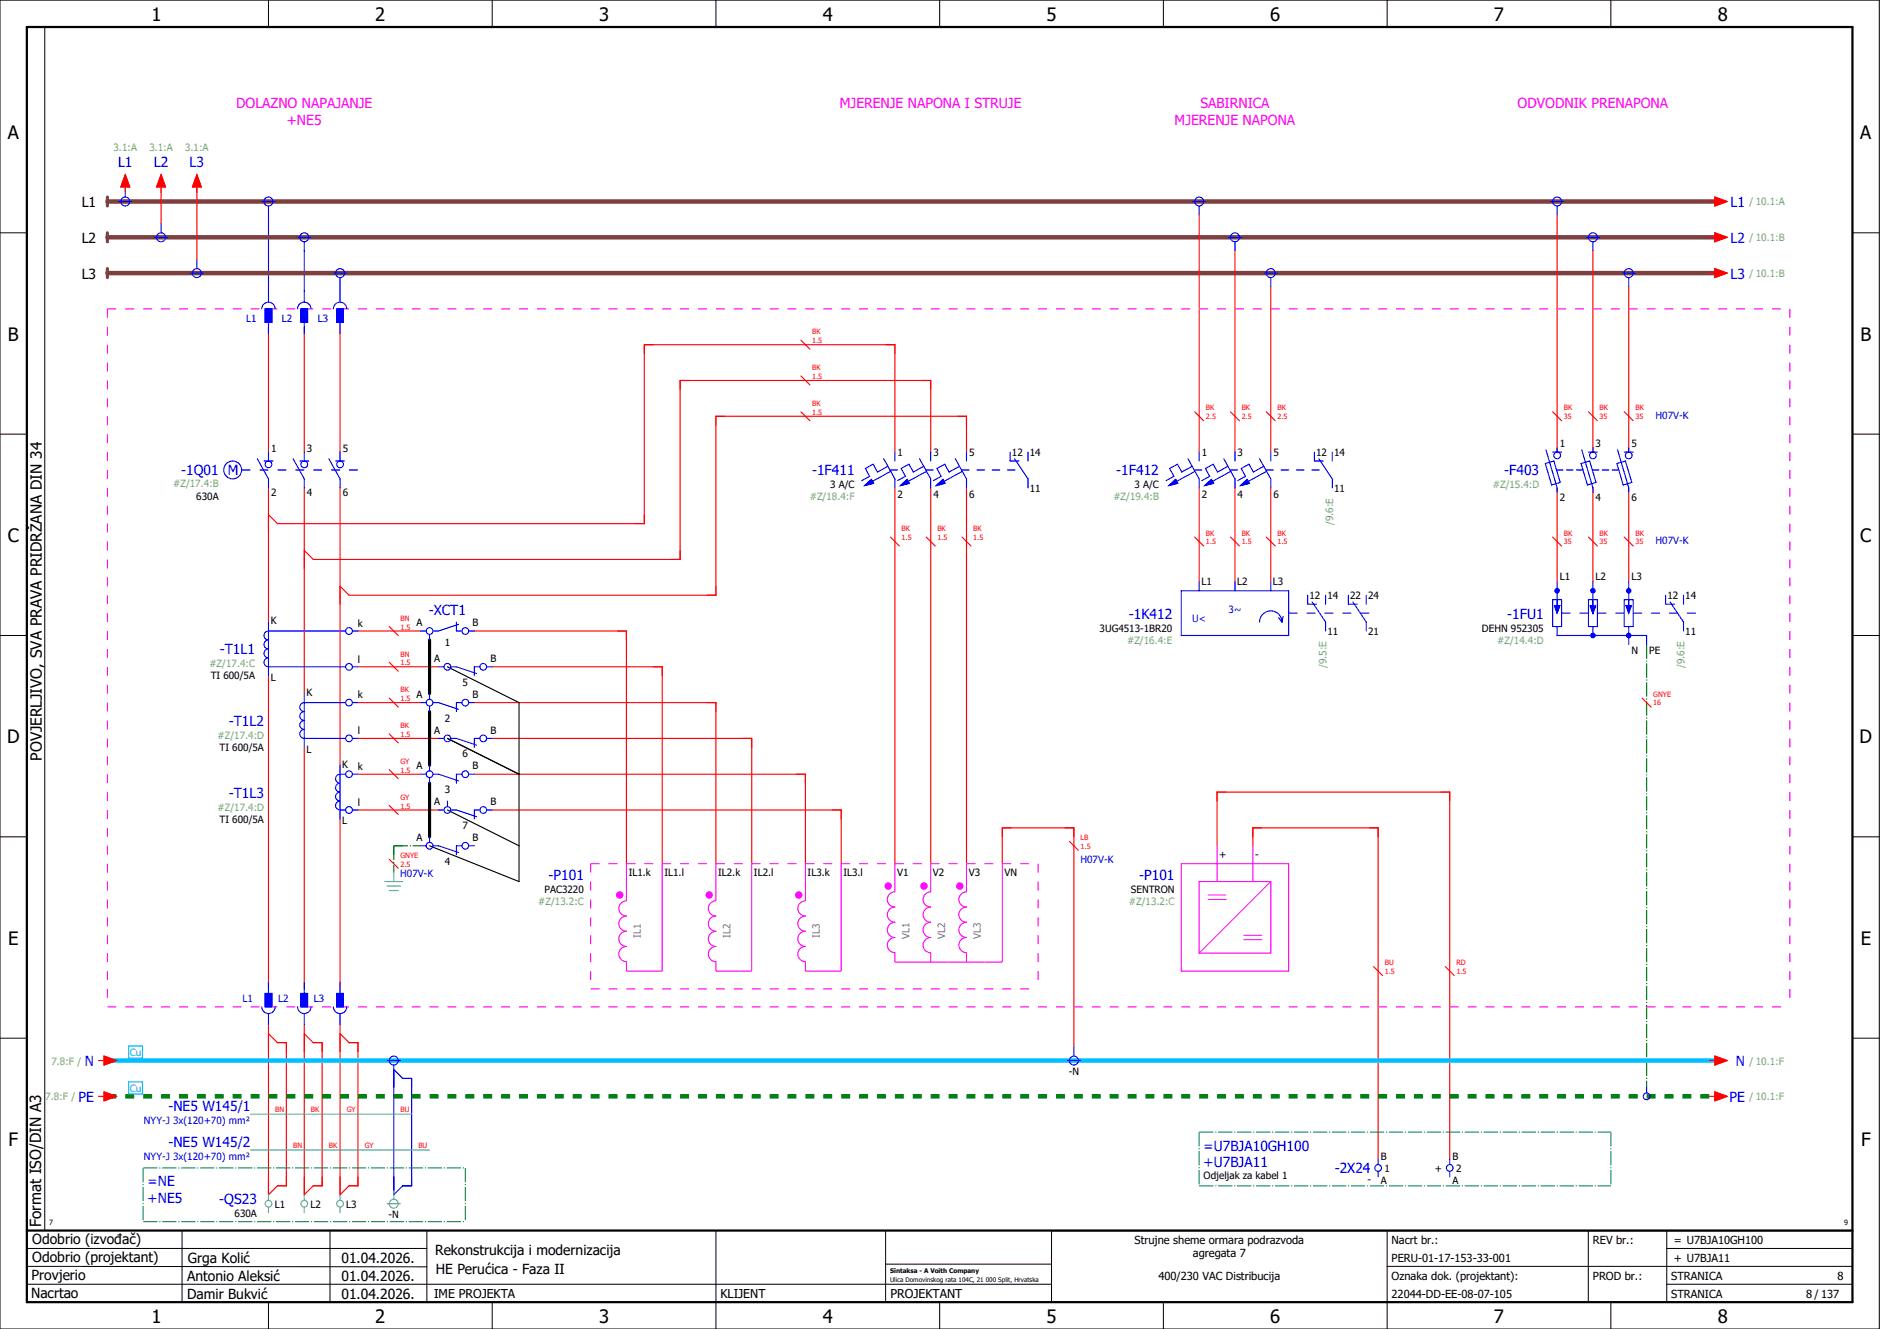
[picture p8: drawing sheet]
<svg xmlns="http://www.w3.org/2000/svg" width="420mm" height="297mm" viewBox="0 0 420 297" stroke-linecap="round" stroke-linejoin="round" font-family="sans-serif">
<g fill="none" stroke="#000" stroke-width=".22">
<path d="M0 0h420v297h-420zM10 6v269M60 0v6M110 0v6M160 0v6M210 0v6M260 0v6M310 0v6M360 0v6M0 52h6M414 52h6M0 97h6"/>
<path d="M414 97h6M0 142h6M414 142h6M414 176.3v87.4M0 187h6M414 187h6M0 232h6M414 232h6M6 279h89.4M40.7 275v16M73.7 274.9v16M95.4 275.1v16"/>
<path d="M160 275v22M197.9 275.1v16M310 275v22M355 275v16M372.5 279h41.5M372.5 275v16M414 275h-179v16M6 283l89.4 .1M6 287h229M60 291v6M110 291v6M197.9 282.5h37.1"/>
<path d="M210 291v6M260 291v6M310 283h104M360 291v6M372.5 287h41.5"/>
</g>
<path d="M6 6h408v285h-408zM6 275h408" fill="none" stroke="#000" stroke-width=".5"/>
<g fill="none" stroke="#f00" stroke-width=".25">
<path d="M36 42v8M44 42v16M268 48v53M276 56v45M348 48v53M356 56v45M60 73v28M68 73v28M76 73v28M284 64v37M364 64v37M60 109v30"/>
<path d="M68 109v46M76 109v62M200 101v-24h-56v40h-82l-2-2M200 109v84M208 101v-16h-56v40h-82l-2-2M208 109v84M216 101v-8h-56v40h-82l-2-2M216 109v84M268 109v21M276 109v21M284 109v21M348 109v21"/>
<path d="M356 109v21M364 109v21M60 151v70M80 141h14M80 149h18M80 157h14M106 157h54v36M106 141h34v52M110 149h38v44M68 167v54M80 165h18M80 173h14"/>
<path d="M106 173h74v20M110 165h58v28M76 183v38M80 181h18M110 181h78v12M224 193v-8h16v49M272 189v-12h52v82M280 189v-4h28v74M60 229v38l2-2h2v-32h-2l-2-2M68 229v38l2-2h2v-32h-2l-2-2M76 229v38l2-2h2v-32h-2l-2-2"/>
</g>
<path d="M368 144v99M88 189h6M88 189v6M88 189h2M88 189v2" fill="none" stroke="#008000" stroke-width=".25" stroke-dasharray="3.2 .4 .3 .4" stroke-linecap="butt"/>
<path d="M24 45h360M24 53h360M24 61h360" fill="none" stroke="#7f3f3f" stroke-width="1"/>
<g fill="none" stroke="#00f" stroke-width=".25">
<path d="M58.5 45h3M60 46v21.5M66.5 53h3M68 54v13.5M58.5 69a1.5 1.5 0 0 1 1.5-1.5 1.5 1.5 0 0 1 1.5 1.5M59.3 69h1.5v3h-1.5zM60 72v2.5M66.5 69a1.5 1.5 0 0 1 1.5-1.5 1.5 1.5 0 0 1 1.5 1.5M67.3 69h1.5v3h-1.5zM68 72v2.5M74.5 69a1.5 1.5 0 0 1 1.5-1.5 1.5 1.5 0 0 1 1.5 1.5M74.5 61h3"/>
<path d="M75.2 69h1.5v3h-1.5zM76 62v5.5M76 72v2.5M57.5 102.5l2.5 4.5v2M59 103h2M60 101v2M65.5 102.5l2.5 4.5v2M67 103h2M68 101v2M73.5 102.5l2.5 4.5v2M75 103h2M76 101v2"/>
<path d="M193.2 108.5l1.5-1.4 .5 .9zM197.5 102.5l2.5 4.5v2M198.4 104.2l-2.3 1.3-1-1.8-1.7 1 1 1.8-1.8 .9M198.9 105h1.7M199.1 105.3l-4.1 2.3M200 101v2M201.2 108.5l1.5-1.4 .5 .9zM205.5 102.5l2.5 4.5v2M206.4 104.2l-2.3 1.3-1-1.8-1.7 1 1 1.8-1.8 .9M206.9 105h1.7M207.1 105.3l-4.1 2.3M208 101v2"/>
<path d="M209.2 108.5l1.5-1.4 .5 .9zM213.5 102.5l2.5 4.5v2M214.4 104.2l-2.3 1.3-1-1.8-1.7 1 1 1.8-1.8 .9M214.9 105h1.7M215.1 105.3l-4.1 2.3M216 101v2M218.3 105h1.7M221.7 105h1.7M225.2 105h1.7M225.7 101v2h2.1M226.8 102.5l3 4.5v2M229.8 101v2"/>
<path d="M60 219.5v2.5M68 219.5v2.5M76 219.5v2.5M58.5 225a1.5 1.5 0 0 0 1.5 1.5 1.5 1.5 0 0 0 1.5-1.5M59.3 222h1.5v3h-1.5zM60 226.5v2.5M66.5 225a1.5 1.5 0 0 0 1.5 1.5 1.5 1.5 0 0 0 1.5-1.5M67.3 222h1.5v3h-1.5zM68 226.5v2.5M74.5 225a1.5 1.5 0 0 0 1.5 1.5 1.5 1.5 0 0 0 1.5-1.5M75.2 222h1.5v3h-1.5zM76 226.5v2.5"/>
<path d="M88 239l2 2h2v24h-2l-2 2z"/>
<circle cx="60" cy="45" r="1"/>
<circle cx="68" cy="53" r="1"/>
<circle cx="76" cy="61" r="1"/>
<circle cx="52" cy="105" r="2"/>
<circle cx="60" cy="103.8" r=".75"/>
<circle cx="68" cy="103.8" r=".75"/>
<circle cx="76" cy="103.8" r=".75"/>
</g>
<path d="M96 143v12M96 159v12M96 175v12" fill="none" stroke="#000" stroke-width=".7"/>
<path d="M24 245h360" fill="none" stroke="#008000" stroke-width="1" stroke-dasharray="2 2" stroke-linecap="butt"/>
<path d="M24 237h360" fill="none" stroke="#00bfff" stroke-width="1"/>
<path d="M54 105h26" fill="none" stroke="#00f" stroke-width=".25" stroke-dasharray="2 2" stroke-linecap="butt"/>
<path d="M100 149l16 8v40l-20-8M100 165l16 8M100 181l16 8" fill="none" stroke="#000" stroke-width=".25"/>
<path d="M24 44v2M24 52v2M24 60v2" fill="none" stroke="#7f3f3f" stroke-width=".7"/>
<path d="M24 69h376M24 69v156M400 69v156M132 193h100M132 193v28M232 193v28M24 225h376M132 221h100" fill="none" stroke="#f0f" stroke-width=".25" stroke-dasharray="2 2" stroke-linecap="butt"/>
<g fill="#00f" stroke="#00f" stroke-width=".22">
<path d="M59.3 69h1.5v3h-1.5z"/>
<path d="M67.3 69h1.5v3h-1.5z"/>
<path d="M75.2 69h1.5v3h-1.5z"/>
<path d="M59.3 222h1.5v3h-1.5z"/>
<path d="M67.3 222h1.5v3h-1.5z"/>
<path d="M75.2 222h1.5v3h-1.5z"/>
<path d="M201.2 108.5l1.5-1.4 .5 .9z"/>
<path d="M193.2 108.5l1.5-1.4 .5 .9z"/>
<path d="M209.2 108.5l1.5-1.4 .5 .9z"/>
</g>
<circle cx="158.5" cy="200" r=".83" fill="#f0f"/>
<path d="M160 193v8.3a1.7 1.7 0 0 0-1.7 1.7 1.7 1.7 0 0 0 1.7 1.7 1.7 1.7 0 0 0-1.7 1.7 1.7 1.7 0 0 0 1.7 1.7 1.7 1.7 0 0 0-1.7 1.7 1.7 1.7 0 0 0 1.7 1.7 1.7 1.7 0 0 0-1.7 1.7 1.7 1.7 0 0 0 1.7 1.7v2.1h8v-24" fill="none" stroke="#f0f" stroke-width=".25"/>
<circle cx="178.5" cy="200" r=".83" fill="#f0f"/>
<path d="M180 193v8.3a1.7 1.7 0 0 0-1.7 1.7 1.7 1.7 0 0 0 1.7 1.7 1.7 1.7 0 0 0-1.7 1.7 1.7 1.7 0 0 0 1.7 1.7 1.7 1.7 0 0 0-1.7 1.7 1.7 1.7 0 0 0 1.7 1.7 1.7 1.7 0 0 0-1.7 1.7 1.7 1.7 0 0 0 1.7 1.7v2.1h8v-24M200 193v6.3a1.7 1.7 0 0 0-1.7 1.7 1.7 1.7 0 0 0 1.7 1.7 1.7 1.7 0 0 0-1.7 1.7 1.7 1.7 0 0 0 1.7 1.7 1.7 1.7 0 0 0-1.7 1.7 1.7 1.7 0 0 0 1.7 1.7 1.7 1.7 0 0 0-1.7 1.7 1.7 1.7 0 0 0 1.7 1.7v2.1h4" fill="none" stroke="#f0f" stroke-width=".25"/>
<g fill="#f0f">
<circle cx="198.5" cy="198" r=".83"/>
<circle cx="206.5" cy="198" r=".83"/>
</g>
<path d="M208 193v6.3a1.7 1.7 0 0 0-1.7 1.7 1.7 1.7 0 0 0 1.7 1.7 1.7 1.7 0 0 0-1.7 1.7 1.7 1.7 0 0 0 1.7 1.7 1.7 1.7 0 0 0-1.7 1.7 1.7 1.7 0 0 0 1.7 1.7 1.7 1.7 0 0 0-1.7 1.7 1.7 1.7 0 0 0 1.7 1.7v2.1M204 215h8" fill="none" stroke="#f0f" stroke-width=".25"/>
<circle cx="214.5" cy="198" r=".83" fill="#f0f"/>
<path d="M216 193v6.3a1.7 1.7 0 0 0-1.7 1.7 1.7 1.7 0 0 0 1.7 1.7 1.7 1.7 0 0 0-1.7 1.7 1.7 1.7 0 0 0 1.7 1.7 1.7 1.7 0 0 0-1.7 1.7 1.7 1.7 0 0 0 1.7 1.7 1.7 1.7 0 0 0-1.7 1.7 1.7 1.7 0 0 0 1.7 1.7v2.1M224 193v22h-12" fill="none" stroke="#f0f" stroke-width=".25"/>
<circle cx="138.5" cy="200" r=".83" fill="#f0f"/>
<path d="M140 193v8.3a1.7 1.7 0 0 0-1.7 1.7 1.7 1.7 0 0 0 1.7 1.7 1.7 1.7 0 0 0-1.7 1.7 1.7 1.7 0 0 0 1.7 1.7 1.7 1.7 0 0 0-1.7 1.7 1.7 1.7 0 0 0 1.7 1.7 1.7 1.7 0 0 0-1.7 1.7 1.7 1.7 0 0 0 1.7 1.7v2.1h8v-24" fill="none" stroke="#f0f" stroke-width=".25"/>
<g fill="none" stroke="#00f" stroke-width=".25">
<path d="M345.4 103.6l1.9-.6 1.4 4.8-1.9 .6zM345.5 100.5l2.5 8.5v1M347 101h2M347.9 105h1.4M348 100v1M350.1 105h1.5M352.3 105h1.5M353.4 103.6l1.9-.6 1.4 4.8-1.9 .6zM353.5 100.5l2.5 8.5v1M355 101h2M355.9 105h1.4M356 100v1"/>
<path d="M358.1 105h1.5M360.3 105h1.5M361.4 103.6l1.9-.6 1.4 4.8-1.9 .6zM361.5 100.5l2.5 8.5v1M363 101h2M364 100v1M60 139v12M102 139v2h1.2M102.5 139.5l-4.5 1.5h-1.2M347 134h2v6h-2zM347.4 135.3h.1M347.4 135.3h1.2l-.6 1.7z"/>
<path d="M348 130v6.3M355 134h2v6h-2zM356 134v2.3M68 155v12M77.2 141h-17.2a1 1 0 0 0-1 1 1 1 0 0 0 1 1 1 1 0 0 0-1 1 1 1 0 0 0 1 1 1 1 0 0 0-1 1 1 1 0 0 0 1 1 1 1 0 0 0-1 1 1 1 0 0 0 1 1h17.2M77.2 157h-9.2a1 1 0 0 0-1 1 1 1 0 0 0 1 1 1 1 0 0 0-1 1 1 1 0 0 0 1 1 1 1 0 0 0-1 1 1 1 0 0 0 1 1 1 1 0 0 0-1 1 1 1 0 0 0 1 1h9.2M78.7 141h1.3M78.7 149h1.3M78.7 157h1.3M94 141h1.2M94 157h1.2M96 141.8v1.2"/>
<path d="M96 155v1.3M96 157.8v1.2M96.8 157h1.2l4.5 1.5M98 149h1.3M100.8 149h1.2M102 149l4.5 1.5M103.2 157h-1.2v2M104.7 141h1.3M104.7 157h1.3M107.3 149h-1.3v2M108.8 149h1.2M348 140v2"/>
<path d="M368 142v2M76 171v12M77.2 173h-1.2a1 1 0 0 0-1 1 1 1 0 0 0 1 1 1 1 0 0 0-1 1 1 1 0 0 0 1 1 1 1 0 0 0-1 1 1 1 0 0 0 1 1 1 1 0 0 0-1 1 1 1 0 0 0 1 1h1.2M78.7 165h1.3M78.7 173h1.3M94 173h1.2M96 171v1.3M96 173.8v1.2M96.8 173h1.2l4.5 1.5M98 165h1.3M100 179v1.3M100.8 165h1.2l4.5 1.5"/>
<path d="M103.2 173h-1.2v2M104.7 173h1.3M107.3 165h-1.3v2M108.8 165h1.2M78.7 181h1.3M94 189h1.2M96 187v1.3M96.8 189h1.2l4.5 1.5M98 181h1.3M100.8 181h1.2l4.5 1.5M103.2 189h-1.2v2M104.7 189h1.3"/>
<path d="M107.3 181h-1.3v2M108.8 181h1.2M238.5 237h3M240 234v2"/>
<circle cx="348" cy="101.8" r=".75"/>
<circle cx="356" cy="101.8" r=".75"/>
<circle cx="364" cy="101.8" r=".75"/>
<circle cx="78" cy="149" r=".75"/>
<circle cx="78" cy="157" r=".75"/>
<circle cx="78" cy="141" r=".75"/>
<circle cx="96" cy="157" r=".75"/>
<circle cx="96" cy="141" r=".75"/>
<circle cx="100" cy="149" r=".75"/>
<circle cx="104" cy="157" r=".75"/>
<circle cx="104" cy="141" r=".75"/>
<circle cx="108" cy="149" r=".75"/>
<circle cx="78" cy="173" r=".75"/>
<circle cx="78" cy="165" r=".75"/>
<circle cx="96" cy="173" r=".75"/>
<circle cx="100" cy="165" r=".75"/>
<circle cx="104" cy="173" r=".75"/>
<circle cx="108" cy="165" r=".75"/>
<circle cx="78" cy="181" r=".75"/>
<circle cx="96" cy="189" r=".75"/>
<circle cx="100" cy="181" r=".75"/>
<circle cx="104" cy="189" r=".75"/>
<circle cx="108" cy="181" r=".75"/>
<circle cx="240" cy="237" r="1"/>
</g>
<path d="M87 148l2 2M87 140l2 2M87 156l2 2M87 164l2 2M87 172l2 2M87 192l2 2M87 180l2 2M239 188l2 2" fill="none" stroke="#f00" stroke-width=".25"/>
<path d="M86 197h4M86.5 198h3M87 199h2M88 195v2" fill="none" stroke="#52a5a5" stroke-width=".25"/>
<path d="M347.4 135.3h1.2l-.6 1.7z" fill="#00f" stroke="#00f" stroke-width=".22"/>
<path d="M349 137h6M357 137h6M365 137h14" fill="none" stroke="#00f" stroke-width=".25" stroke-dasharray="2 2" stroke-linecap="butt"/>
<g fill="#00f">
<circle cx="364" cy="142" r=".62"/>
<circle cx="356" cy="142" r=".63"/>
</g>
<path d="M348 142h20" fill="none" stroke="#00f" stroke-width=".25"/>
<g fill="#00f">
<circle cx="364" cy="132" r=".62"/>
<circle cx="356" cy="132" r=".63"/>
<circle cx="348" cy="132" r=".62"/>
</g>
<g fill="none" stroke="#00f" stroke-width=".25">
<path d="M26.5 45h3M28 42v2M34.5 53h3M36 50v2M44 58v2M266.5 45h3M268 46v2M274.5 53h3M276 54v2M346.5 45h3M348 46v2M354.5 53h3"/>
<path d="M356 54v2M42.5 61h3M282.5 61h3M284 62v2M362.5 61h3M364 62v2M261.2 108.5l1.5-1.4 .5 .9zM265.5 102.5l2.5 4.5v2M266.4 104.2l-2.3 1.3-1-1.8-1.7 1 1 1.8-1.8 .9M266.9 105h1.7M267.1 105.3l-4.1 2.3M268 101v2"/>
<path d="M269.2 108.5l1.5-1.4 .5 .9zM273.5 102.5l2.5 4.5v2M274.4 104.2l-2.3 1.3-1-1.8-1.7 1 1 1.8-1.8 .9M274.9 105h1.7M275.1 105.3l-4.1 2.3M276 101v2M277.2 108.5l1.5-1.4 .5 .9zM281.5 102.5l2.5 4.5v2M282.4 104.2l-2.3 1.3-1-1.8-1.7 1 1 1.8-1.8 .9M282.9 105h1.7M283.1 105.3l-4.1 2.3M284 101v2"/>
<path d="M286.3 105h1.7M289.7 105h1.7M293.2 105h1.7M293.7 101v2h2M294.8 102.5l3 4.5v2M297.8 101v2M264 132h24v10h-24zM268 130v2M276 130v2M281.5 139a2.5 2.5 0 0 1 2.5-2.5 2.5 2.5 0 0 1 2.5 2.5M284 130v2M285.8 138l.7 1"/>
<path d="M286.8 137.8l-.3 1.2M292.2 133v2h2M293.3 134.5l3 4.5v2M296.3 133v2M301.3 133v2h2M302.3 134.5l3 4.5v2M305.3 133v2M355.4 135.4h.1M355.4 135.4h1.2l-.6 1.7zM356 130v5.4M363 134h2v6h-2zM363.4 135.3h.1"/>
<path d="M363.4 135.3h1.2l-.6 1.7zM364 130v6.3M372.3 133v2h2M373.2 134.5l3.1 4.5v2M376.3 133v2M356 140v2M364 140v4M86.5 237h3M88 238v2M308 259v1.3M324 259v1.3M368 243v1.3"/>
<path d="M308 261.8v1.2M324 261.8v1.2"/>
<circle cx="28" cy="45" r="1"/>
<circle cx="36" cy="53" r="1"/>
<circle cx="268" cy="45" r="1"/>
<circle cx="276" cy="53" r="1"/>
<circle cx="348" cy="45" r="1"/>
<circle cx="356" cy="53" r="1"/>
<circle cx="44" cy="61" r="1"/>
<circle cx="284" cy="61" r="1"/>
<circle cx="364" cy="61" r="1"/>
<circle cx="88" cy="237" r="1"/>
<circle cx="368" cy="245" r=".75"/>
<circle cx="308" cy="261" r=".75"/>
<circle cx="324" cy="261" r=".75"/>
</g>
<g fill="#00f" stroke="#00f" stroke-width=".22">
<path d="M363.4 135.3h1.2l-.6 1.7z"/>
<path d="M355.4 135.4h1.2l-.6 1.7z"/>
<path d="M269.2 108.5l1.5-1.4 .5 .9z"/>
<path d="M261.2 108.5l1.5-1.4 .5 .9z"/>
<path d="M277.2 108.5l1.5-1.4 .5 .9z"/>
</g>
<g fill="none" stroke="#f00" stroke-width=".25">
<path d="M28 39l1 2.8h-2zM36 39l1 2.8h-2zM44 39l1 2.8h-2zM28 41.8v1.2M36 41.8v1.2M44 41.8v1.2M382 53h1.3M382 45h1.3M383.3 52l2.7 1-2.7 1zM383.3 44l2.7 1-2.7 1zM179 76l2 2M382 61h1.3"/>
<path d="M383.3 60l2.7 1-2.7 1zM179 84l2 2M179 92l2 2M267 92l2 2M275 92l2 2M283 92l2 2M347 92l2 2M355 92l2 2M363 92l2 2M199 120l2 2M207 120l2 2M215 120l2 2"/>
<path d="M267 120l2 2M275 120l2 2M283 120l2 2M347 120l2 2M355 120l2 2M363 120l2 2M367 156l2 2M307 216l2 2M323 216l2 2M22 237h1.2M23.2 236l2.8 1-2.8 1zM382 237h1.3"/>
<path d="M383.3 236l2.7 1-2.7 1zM22 245h1.2M23.2 244l2.8 1-2.8 1zM382 245h1.3M383.3 244l2.7 1-2.7 1z"/>
</g>
<path d="M28.8 233.8h3.1v2.7h-3.1zM28.8 241.8h3.1v2.7h-3.1z" fill="none" stroke="#00bfff" stroke-width=".25"/>
<g fill="none" stroke="#52a5a5" stroke-width=".25">
<path d="M56 249h36M56 257h40M60 267v1.3M60 269.8v1.2M68 267v1.3M68 269.8v1.2M76 267v1.3M76 269.8v1.2M86.5 269h3M88 266v2"/>
<circle cx="60" cy="269" r=".75"/>
<circle cx="68" cy="269" r=".75"/>
<circle cx="76" cy="269" r=".75"/>
<circle cx="88" cy="269" r="1"/>
</g>
<path d="M268 253h92M268 253v12M360 253v12M32 273h72M32 261h72M32 261v12M104 261v12M268 265h92" fill="none" stroke="#007f7f" stroke-width=".25" stroke-dasharray="3.2 .4 .3 .4" stroke-linecap="butt"/>
<path d="M288 137h20" fill="none" stroke="#00f" stroke-width=".25" stroke-dasharray="2 2" stroke-linecap="butt"/>
<path d="M264 193h24v24h-24zM268 197h16v16h-16zM272 189v8M280 189v8" fill="none" stroke="#f0f" stroke-width=".25"/>
<path d="M284 197l-16 16M270 200h4M270 201h4M278 210h4M278 209h4" fill="none" stroke="#f0f" stroke-width=".22"/>
<g fill="#f00" stroke="#f00" stroke-width=".22">
<path d="M383.3 52l2.7 1-2.7 1z"/>
<path d="M383.3 60l2.7 1-2.7 1z"/>
<path d="M383.3 44l2.7 1-2.7 1z"/>
<path d="M383.3 244l2.7 1-2.7 1z"/>
<path d="M383.3 236l2.7 1-2.7 1z"/>
<path d="M23.2 244l2.8 1-2.8 1z"/>
<path d="M23.2 236l2.8 1-2.8 1z"/>
<path d="M28 39l1 2.8h-2z"/>
<path d="M36 39l1 2.8h-2z"/>
<path d="M44 39l1 2.8h-2z"/>
</g>
<g font-size="4.1">
<text x="33.9" y="4.7">1</text>
<text x="83.9" y="4.7">2</text>
<text x="133.9" y="4.7">3</text>
<text x="183.9" y="4.7">4</text>
<text x="233.9" y="4.7">5</text>
<text x="283.9" y="4.7">6</text>
<text x="333.9" y="4.7">7</text>
<text x="383.9" y="4.7">8</text>
<text x="1.8" y="31.2">A</text>
<text x="415.8" y="31.2">A</text>
<text x="1.8" y="76.2">B</text>
<text x="415.8" y="76.2">B</text>
<text x="1.8" y="121.2">C</text>
<text x="415.8" y="121.2">C</text>
<text x="1.6" y="166.2">D</text>
<text x="415.6" y="166.2">D</text>
<text x="1.8" y="211.2">E</text>
<text x="415.8" y="211.2">E</text>
<text x="1.9" y="256.2">F</text>
<text x="415.9" y="256.2">F</text>
<text x="33.9" y="295.7">1</text>
<text x="83.9" y="295.7">2</text>
<text x="133.9" y="295.7">3</text>
<text x="183.9" y="295.7">4</text>
<text x="233.9" y="295.7">5</text>
<text x="283.9" y="295.7">6</text>
<text x="333.9" y="295.7">7</text>
<text x="383.9" y="295.7">8</text>
</g>
<g font-size="3.4">
<text x="9.4" y="170" transform="rotate(-90 9.4 170)">POVJERLJIVO, SVA PRAVA PRIDRŽANA DIN 34</text>
<text x="9.2" y="274.3" transform="rotate(-90 9.2 274.3)">Format ISO/DIN A3</text>
</g>
<g font-size="3.1" fill="#f0f">
<text x="52.8" y="24.1">DOLAZNO NAPAJANJE</text>
<text x="64.1" y="27.9">+NE5</text>
<text x="187.7" y="24.1">MJERENJE NAPONA I STRUJE</text>
<text x="262.5" y="27.9">MJERENJE NAPONA</text>
<text x="268.3" y="24.1">SABIRNICA</text>
<text x="339.2" y="24.1">ODVODNIK PRENAPONA</text>
</g>
<g font-size="3.1" fill="#00f">
<text x="26.4" y="37.4">L1</text>
<text x="34.4" y="37.4">L2</text>
<text x="42.4" y="37.4">L3</text>
<text x="386.8" y="46.3">L1</text>
<text x="386.8" y="54.3">L2</text>
<text x="386.8" y="62.3">L3</text>
<text x="40.5" y="106.1">-1Q01 M</text>
<text x="181.5" y="106.3">-1F411</text>
<text x="249.5" y="106.3">-1F412</text>
<text x="336.2" y="106.3">-F403</text>
<text x="95.8" y="137.4">-XCT1</text>
<text x="252.3" y="138.3">-1K412</text>
<text x="336.8" y="138.3">-1FU1</text>
<text x="49.1" y="146.3">-T1L1</text>
<text x="51.1" y="162.3">-T1L2</text>
<text x="51.1" y="178.3">-T1L3</text>
<text x="122.6" y="196.6">-P101</text>
<text x="254.6" y="196.6">-P101</text>
<text x="18.9" y="238.3">N</text>
<text x="387.9" y="238.3">N</text>
<text x="17.5" y="246.3">PE</text>
<text x="37.6" y="248.4">-NE5 W145/1</text>
<text x="386.5" y="246.3">PE</text>
<text x="37.6" y="256.4">-NE5 W145/2</text>
<text x="269" y="257.1">=U7BJA10GH100</text>
<text x="269" y="260.9">+U7BJA11</text>
<text x="298.3" y="262.3">-2X24</text>
<text x="33" y="265.1">=NE</text>
<text x="33" y="268.9">+NE5</text>
<text x="49" y="269.1">-QS23</text>
</g>
<g font-size="3.1">
<text x="18.3" y="46.3">L1</text>
<text x="18.3" y="54.3">L2</text>
<text x="18.3" y="62.3">L3</text>
<text x="7.2" y="278.1">Odobrio (izvođač)</text>
<text x="97.2" y="280.5">Rekonstrukcija i modernizacija</text>
<text x="7.1" y="286.1">Provjerio</text>
<text x="7.2" y="282.1">Odobrio (projektant)</text>
<text x="41.8" y="286.2">Antonio Aleksić</text>
<text x="42" y="282.3">Grga Kolić</text>
<text x="76.3" y="282.3">01.04.2026.</text>
<text x="76.3" y="286.3">01.04.2026.</text>
<text x="97.4" y="284.8">HE Perućica - Faza II</text>
<text x="6.9" y="290">Nacrtao</text>
<text x="41.8" y="290.3">Damir Bukvić</text>
<text x="76.3" y="290.3">01.04.2026.</text>
</g>
<g font-size="2.7">
<text x="97" y="290.1">IME PROJEKTA</text>
<text x="161" y="290.1">KLIJENT</text>
<text x="199" y="290.1">PROJEKTANT</text>
</g>
<g font-size="2.5">
<text x="253.5" y="278">Strujne sheme ormara podrazvoda</text>
<text x="266.6" y="281">agregata 7</text>
<text x="311" y="278">Nacrt br.:</text>
<text x="356" y="278">REV br.:</text>
<text x="374.1" y="278">= U7BJA10GH100</text>
<text x="258.9" y="286">400/230 VAC Distribucija</text>
<text x="311" y="286">Oznaka dok. (projektant):</text>
<text x="311" y="282">PERU-01-17-153-33-001</text>
<text x="356" y="286">PROD br.:</text>
<text x="373.5" y="286">STRANICA</text>
<text x="374.1" y="282.1">+ U7BJA11</text>
<text x="410.6" y="286">8</text>
<text x="311" y="290">22044-DD-EE-08-07-105</text>
<text x="373.5" y="290">STRANICA</text>
<text x="403.6" y="290">8 / 137</text>
</g>
<g font-size="2.2" fill="#7ca552">
<text x="25.4" y="33.8">3.1:A</text>
<text x="33.4" y="33.8">3.1:A</text>
<text x="41.4" y="33.8">3.1:A</text>
<text x="391" y="45.9">/ 10.1:A</text>
<text x="391" y="53.9">/ 10.1:B</text>
<text x="391" y="61.9">/ 10.1:B</text>
<text x="38.7" y="108.9">#Z/17.4:B</text>
<text x="181" y="111.9">#Z/18.4:F</text>
<text x="248.8" y="111.9">#Z/19.4:B</text>
<text x="333.6" y="109.2">#Z/15.4:D</text>
<text x="297.9" y="117.4" transform="rotate(-90 297.9 117.4)">/9.6:E</text>
<text x="251.9" y="143.9">#Z/16.4:E</text>
<text x="334.6" y="143.9">#Z/14.4:D</text>
<text x="46.8" y="149.2">#Z/17.4:C</text>
<text x="296.4" y="149.4" transform="rotate(-90 296.4 149.4)">/9.5:E</text>
<text x="376.4" y="149.4" transform="rotate(-90 376.4 149.4)">/9.6:E</text>
<text x="48.6" y="165.2">#Z/17.4:D</text>
<text x="48.6" y="181.2">#Z/17.4:D</text>
<text x="120.3" y="202.2">#Z/13.2:C</text>
<text x="252.3" y="202.2">#Z/13.2:C</text>
<text x="11.5" y="237.9">7.8:F /</text>
<text x="391" y="237.9">/ 10.1:F</text>
<text x="10.1" y="245.9">7.8:F /</text>
<text x="391" y="245.9">/ 10.1:F</text>
</g>
<g font-size="2.2" fill="#00f">
<text x="55" y="72.1">L1</text>
<text x="63" y="72.1">L2</text>
<text x="71" y="72.1">L3</text>
<text x="370" y="93.6">H07V-K</text>
<text x="370" y="121.6">H07V-K</text>
<text x="274.6" y="136.9">3~</text>
<text x="266.5" y="138.9">U&lt;</text>
<text x="89.4" y="196">H07V-K</text>
<text x="241.5" y="193">H07V-K</text>
<text x="54.2" y="223.9">L1</text>
<text x="62.2" y="223.9">L2</text>
<text x="70.2" y="223.9">L3</text>
<text x="32.2" y="251.3">NYY-J 3x(120+70) mm²</text>
<text x="32.2" y="259.3">NYY-J 3x(120+70) mm²</text>
</g>
<g font-size="2.2">
<text x="60.6" y="101">1</text>
<text x="68.6" y="101">3</text>
<text x="76.6" y="101">5</text>
<text x="200.6" y="102">1</text>
<text x="208.6" y="102">3</text>
<text x="216.6" y="102">5</text>
<text x="226.1" y="102">12</text>
<text x="230.2" y="102">14</text>
<text x="268.6" y="102">1</text>
<text x="276.6" y="102">3</text>
<text x="284.6" y="102">5</text>
<text x="294.1" y="102">12</text>
<text x="298.2" y="102">14</text>
<text x="348.6" y="100">1</text>
<text x="356.6" y="100">3</text>
<text x="364.6" y="100">5</text>
<text x="43.9" y="111.6">630A</text>
<text x="60.6" y="110.9">2</text>
<text x="68.6" y="110.9">4</text>
<text x="76.6" y="110.9">6</text>
<text x="185.5" y="109.2">3 A/C</text>
<text x="200.6" y="111.3">2</text>
<text x="208.6" y="111.3">4</text>
<text x="216.6" y="111.3">6</text>
<text x="230.2" y="109.9">11</text>
<text x="253.5" y="109.2">3 A/C</text>
<text x="268.6" y="111.3">2</text>
<text x="276.6" y="111.3">4</text>
<text x="284.6" y="111.3">6</text>
<text x="298.2" y="109.9">11</text>
<text x="348.6" y="111.9">2</text>
<text x="356.6" y="111.9">4</text>
<text x="364.6" y="111.9">6</text>
<text x="268.5" y="130.8">L1</text>
<text x="276.5" y="130.8">L2</text>
<text x="284.5" y="130.8">L3</text>
<text x="348.6" y="129.6">L1</text>
<text x="356.6" y="129.6">L2</text>
<text x="364.6" y="129.6">L3</text>
<text x="292.6" y="134">12</text>
<text x="296.7" y="134">14</text>
<text x="301.7" y="134">22</text>
<text x="305.7" y="134">24</text>
<text x="372.6" y="134">12</text>
<text x="376.7" y="134">14</text>
<text x="60.5" y="139.6">K</text>
<text x="80" y="140.1">k</text>
<text x="93.1" y="140">A</text>
<text x="105.6" y="140">B</text>
<text x="245.8" y="141.2">3UG4513-1BR20</text>
<text x="296.7" y="141.9">11</text>
<text x="305.7" y="141.9">21</text>
<text x="331.2" y="141.2">DEHN 952305</text>
<text x="376.7" y="141.9">11</text>
<text x="80" y="148.1">l</text>
<text x="97.1" y="148">A</text>
<text x="99.4" y="144.3">1</text>
<text x="109.6" y="148">B</text>
<text x="364.6" y="146.3">N</text>
<text x="368.6" y="146.3">PE</text>
<text x="47.1" y="151.9">TI 600/5A</text>
<text x="60.5" y="152.3">L</text>
<text x="68.5" y="155.6">K</text>
<text x="93.1" y="156">A</text>
<text x="103.4" y="153.3">5</text>
<text x="105.6" y="156">B</text>
<text x="80" y="156.1">k</text>
<text x="99.4" y="161.3">2</text>
<text x="49.1" y="167.9">TI 600/5A</text>
<text x="80" y="164.1">l</text>
<text x="97.1" y="164">A</text>
<text x="109.6" y="164">B</text>
<text x="68.5" y="168.3">L</text>
<text x="76.5" y="171.6">K</text>
<text x="80" y="172.1">k</text>
<text x="93.1" y="172">A</text>
<text x="103.4" y="169.3">6</text>
<text x="105.6" y="172">B</text>
<text x="97.1" y="180">A</text>
<text x="99.4" y="177.3">3</text>
<text x="109.6" y="180">B</text>
<text x="49.1" y="183.9">TI 600/5A</text>
<text x="76.5" y="184.3">L</text>
<text x="80" y="180.1">l</text>
<text x="103.4" y="185.3">7</text>
<text x="93.1" y="188">A</text>
<text x="105.6" y="188">B</text>
<text x="272.5" y="191.8">+</text>
<text x="280.5" y="191.8">-</text>
<text x="99.4" y="193.3">4</text>
<text x="140.5" y="195.8">IL1.k</text>
<text x="148.5" y="195.8">IL1.l</text>
<text x="160.5" y="195.8">IL2.k</text>
<text x="168.5" y="195.8">IL2.l</text>
<text x="180.5" y="195.8">IL3.k</text>
<text x="188.5" y="195.8">IL3.l</text>
<text x="200.5" y="195.8">V1</text>
<text x="208.5" y="195.8">V2</text>
<text x="216.5" y="195.8">V3</text>
<text x="224.5" y="195.8">VN</text>
<text x="121.7" y="199.5">PAC3220</text>
<text x="252.7" y="199.5">SENTRON</text>
<text x="238.8" y="240.3">-N</text>
<text x="269" y="263.6">Odjeljak za kabel 1</text>
<text x="308.6" y="259.2">B</text>
<text x="309.4" y="261.9">1</text>
<text x="320.7" y="261.9">+</text>
<text x="324.6" y="259.2">B</text>
<text x="325.4" y="261.9">2</text>
<text x="61.4" y="269.9">L1</text>
<text x="69.4" y="269.9">L2</text>
<text x="77.4" y="269.9">L3</text>
<text x="305.6" y="264.5">-</text>
<text x="308.6" y="264.7">A</text>
<text x="324.6" y="264.7">A</text>
<text x="52.4" y="271.9">630A</text>
<text x="86.8" y="272.3">-N</text>
</g>
<g font-size="2.2" fill="#767676">
<text x="143.2" y="209.6" transform="rotate(-90 143.2 209.6)">IL1</text>
<text x="163.2" y="209.6" transform="rotate(-90 163.2 209.6)">IL2</text>
<text x="183.2" y="209.6" transform="rotate(-90 183.2 209.6)">IL3</text>
<text x="203.2" y="209.9" transform="rotate(-90 203.2 209.9)">VL1</text>
<text x="211.2" y="209.9" transform="rotate(-90 211.2 209.9)">VL2</text>
<text x="219.2" y="209.9" transform="rotate(-90 219.2 209.9)">VL3</text>
</g>
<g font-size="2.2" fill="#00bfff">
<text x="29" y="236">Cu</text>
<text x="29" y="244">Cu</text>
</g>
<g font-size="1.6" fill="#f00">
<text x="181.5" y="76.7">1.5</text>
<text x="181.5" y="74.8">BK</text>
<text x="181.5" y="82.8">BK</text>
<text x="181.5" y="84.7">1.5</text>
<text x="181.5" y="92.7">1.5</text>
<text x="181.5" y="90.8">BK</text>
<text x="269.5" y="93.7">2.5</text>
<text x="269.5" y="91.7">BK</text>
<text x="277.5" y="93.7">2.5</text>
<text x="277.5" y="91.7">BK</text>
<text x="285.5" y="93.7">2.5</text>
<text x="285.5" y="91.7">BK</text>
<text x="349.5" y="93.7">35</text>
<text x="349.5" y="91.7">BK</text>
<text x="357.5" y="93.7">35</text>
<text x="357.5" y="91.7">BK</text>
<text x="365.5" y="93.7">35</text>
<text x="365.5" y="91.7">BK</text>
<text x="201.5" y="118.8">BK</text>
<text x="209.5" y="118.8">BK</text>
<text x="217.5" y="118.8">BK</text>
<text x="269.5" y="119.7">BK</text>
<text x="277.5" y="119.7">BK</text>
<text x="285.5" y="119.7">BK</text>
<text x="349.5" y="119.7">BK</text>
<text x="357.5" y="119.7">BK</text>
<text x="365.5" y="119.7">BK</text>
<text x="201.5" y="120.7">1.5</text>
<text x="209.5" y="120.7">1.5</text>
<text x="217.5" y="120.7">1.5</text>
<text x="269.5" y="121.7">1.5</text>
<text x="277.5" y="121.7">1.5</text>
<text x="285.5" y="121.7">1.5</text>
<text x="349.5" y="121.7">35</text>
<text x="357.5" y="121.7">35</text>
<text x="365.5" y="121.7">35</text>
<text x="89.5" y="140.7">1.5</text>
<text x="89.5" y="138.8">BN</text>
<text x="89.5" y="148.7">1.5</text>
<text x="89.5" y="146.8">BN</text>
<text x="89.5" y="154.8">BK</text>
<text x="369.5" y="155.7">GNYE</text>
<text x="89.5" y="156.7">1.5</text>
<text x="369.5" y="157.7">16</text>
<text x="89.5" y="164.7">1.5</text>
<text x="89.5" y="162.8">BK</text>
<text x="89.5" y="172.7">1.5</text>
<text x="89.5" y="170.8">GY</text>
<text x="89.5" y="178.8">GY</text>
<text x="89.5" y="180.7">1.5</text>
<text x="89.5" y="191.7">GNYE</text>
<text x="241.5" y="189.7">1.5</text>
<text x="241.5" y="187.7">LB</text>
<text x="89.5" y="193.7">2.5</text>
<text x="309.5" y="215.7">BU</text>
<text x="325.5" y="215.7">RD</text>
<text x="309.5" y="217.7">1.5</text>
<text x="325.5" y="217.7">1.5</text>
<text x="61.5" y="248.5">BN</text>
<text x="69.5" y="248.5">BK</text>
<text x="77.5" y="248.5">GY</text>
<text x="89.5" y="248.5">BU</text>
<text x="65.5" y="256.5">BN</text>
<text x="73.5" y="256.5">BK</text>
<text x="81.5" y="256.5">GY</text>
<text x="93.5" y="256.5">BU</text>
</g>
<g font-size="1.6">
<text x="11" y="273.7">7</text>
<text x="412.1" y="273.7">9</text>
</g>
<g font-size="1.4">
<text x="198.9" y="284.4">Sintaksa - A Voith Company</text>
<text x="198.9" y="286.4">Ulica Domovinskog rata 104C, 21 000 Split, Hrvatska</text>
</g>
</svg>
